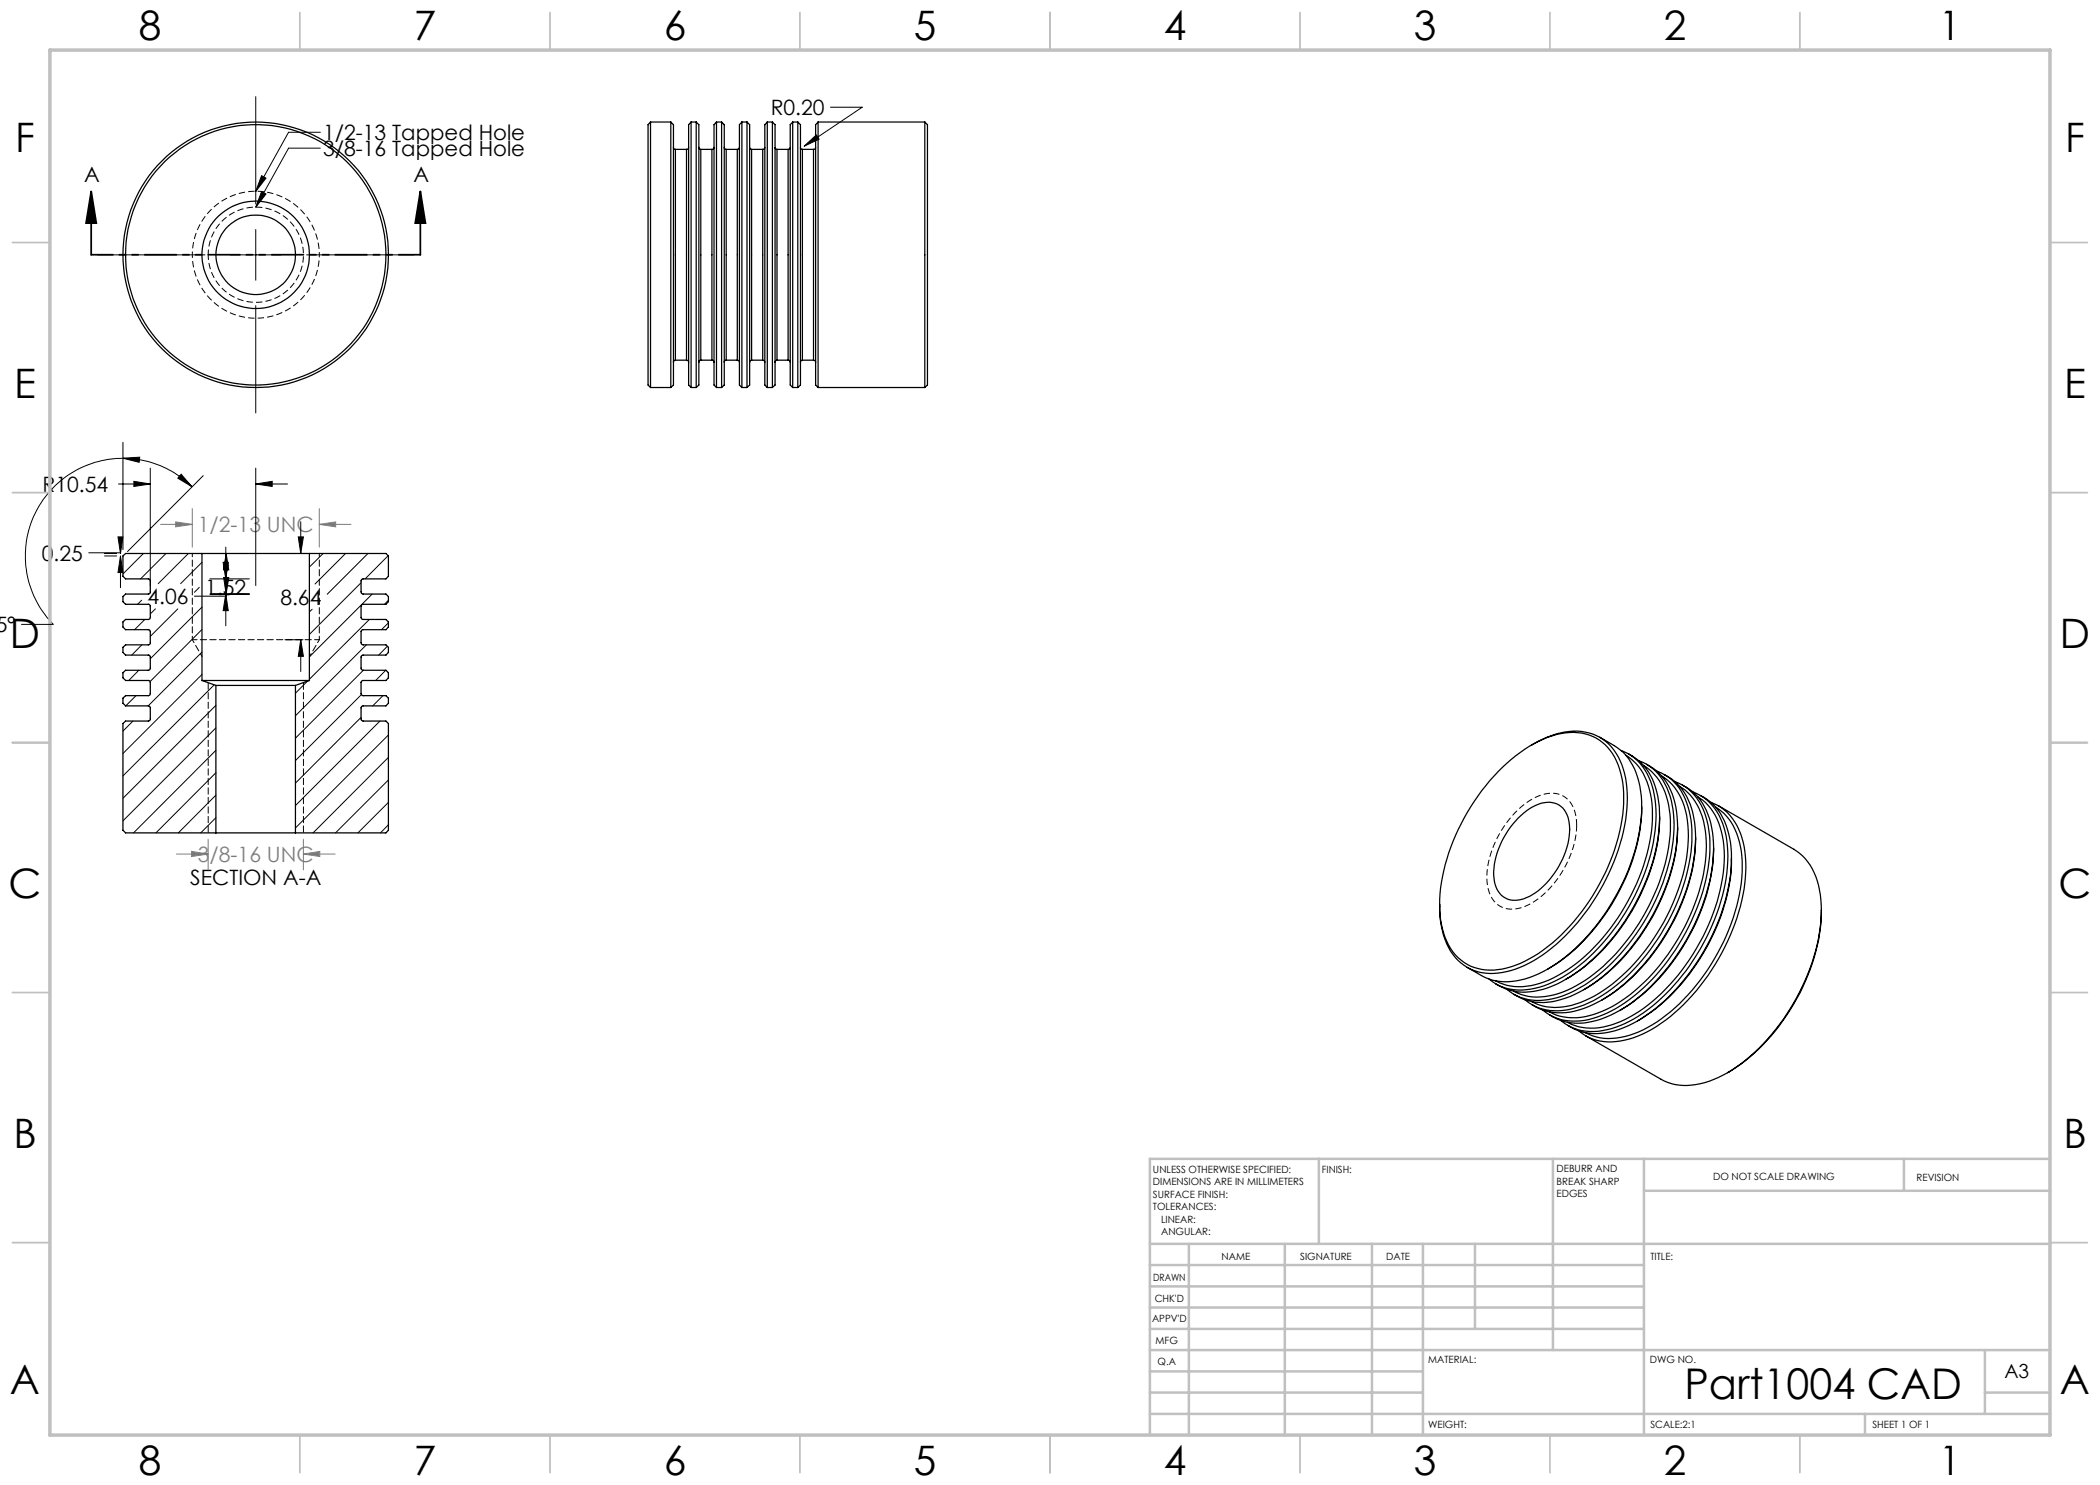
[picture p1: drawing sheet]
<svg xmlns="http://www.w3.org/2000/svg" width="420mm" height="297mm" viewBox="0 0 420 297" stroke-linecap="round" stroke-linejoin="round" font-family="sans-serif">
<path d="M18.2 38.3l1.1 6.3h-2.1zM18.2 38.3v12.7M84.1 38.3l1 6.3h-2.1zM84.1 38.3v12.7" fill="none" stroke="#000" stroke-width=".35"/>
<g fill="none" stroke="#000" stroke-width=".2">
<path d="M51.2 19.3v21.5M52.3 35.1l.9 .5-2 2.7zM52.3 38.3l.9 .5-2 2.6zM64.1 26.5h-6.4l-6.5 11.8M64.1 29.6h-6.4l-6.5 11.8M160.8 29.2l2.5-2.2 .5 .8zM166.1 21.4h6.3l-11.6 7.8M19.5 51h21.5M46.1 51h10.1M51.2 45.9v10.2M61.3 51h21.5M51.2 61.1v21.5"/>
<path d="M23.7 96.8h6.4M24.6 88.5v21.4M24.6 91.6l3.3-.2-.1 1.1zM24.6 91.6a19.6 19.6 0 0 1 13.8 5.8M24.6 91.6a19.5 19.5 0 0 0-18 12 19.5 19.5 0 0 0 4.1 21.3h-6.4M26.8 96.3l3.3 .5-3.3 .5zM30.1 93.6v23.5M36.2 94.9l2.2 2.5-2.8-1.8zM40.6 95.1l-15.1 15.2M51.2 93.6v23.5M51.2 96.8h6.3M51.2 96.8l3.2-.5v1z"/>
<path d="M17.7 110.6h6.4v.1M20.9 110.7h2.4M20.9 111.2h2.4M23.6 107.4h1l-.5 3.3zM24.1 111.2v6.3M24.1 111.2l.5 3.3h-1zM42 115.8h7.9M42 118.8h7.9M42.1 110.7h7.8M44.6 112.5h1l-.4 3.3zM44.7 115.5h1.1l-.6 3.3zM45.2 109.4v6.4"/>
<path d="M45.2 118.8v6.4M45.2 118.8l.4 3.3h-1zM45.2 110.7v8.5h-6.3M45.2 110.7l.6 3.3h-1.1zM57 110.7h3.6M59.7 107.4h1l-.6 3.3zM60.1 104.3v6.4M57 127.9h3.6M60.1 127.9v6.4M60.1 127.9l.6 3.4h-1z"/>
</g>
<path d="M32.1 104.9h6.4M35.1 104.4l3.4 .5-3.4 .5zM38.5 101.7v7.7M63.9 104.9l3.2-.5v1zM63.9 101.7v7.7M63.9 104.9h6.3M35.3 170.8h6.3M38.3 170.3l3.3 .5-3.3 .5zM41.6 167.8v6.2M60.7 170.8l3.3-.5v1zM60.7 167.8v6.2M60.7 170.8h6.3" fill="none" stroke="#808080" stroke-width=".2"/>
<path d="M63.9 50.9a12.7 12.7 0 0 1-18.8 11.2 12.7 12.7 0 0 1-.9-21.8 12.7 12.7 0 0 1 19.6 9.6l.1 1" fill="none" stroke="#000" stroke-width=".2" stroke-dasharray="1.3 .6" stroke-dashoffset=".7" stroke-linecap="butt"/>
<path d="M41.6 50.9a9.5 9.5 0 0 0 14.1 8.4 9.5 9.5 0 0 0 .7-16.3 9.5 9.5 0 0 0-14.7 7.1l-.1 .8" fill="none" stroke="#000" stroke-width=".2" stroke-dasharray="1.3 .6" stroke-dashoffset=".2" stroke-linecap="butt"/>
<path d="M315.3 165.1a19.5 19.5 0 0 1-9.8 16 5.3 5.3 0 0 1-6.8-1 9.8 9.8 0 0 1-.9-8.2 19.5 19.5 0 0 1 9.4-12.5 5.3 5.3 0 0 1 6.8 1l.6 1 .4 1 .3 2.7" fill="none" stroke="#000" stroke-width=".2" stroke-dasharray="1.3 .6" stroke-linecap="butt"/>
<path d="M84.1 50.9h-65.9" fill="none" stroke="#000" stroke-width=".35" stroke-dasharray="6.3 1.3 1.3 1.3 1.3 1.3" stroke-dashoffset="2"/>
<g fill="none" stroke="#c0c0c0" stroke-width=".35">
<path d="M60 2.5v7.5M110 2.5v7.5M160 2.5v7.5M210 2.5v7.5M260 2.5v7.5M310 2.5v7.5M360 2.5v7.5M2.5 48.5h7.5M410 48.5h7.5M2.5 98.5h7.5M410 98.5h7.5M2.5 148.5h7.5"/>
<path d="M410 148.5h7.5M2.5 198.5h7.5M410 198.5h7.5M2.5 248.5h7.5M410 248.5h7.5M60 287v7.5M110 287v7.5M160 287v7.5M210 287v7.5M260 287v7.5M310 287v7.5M360 287v7.5"/>
</g>
<g fill="none" stroke="#c0c0c0" stroke-width=".5">
<path d="M263.8 231.8v17M310.6 231.8v38.2M328.8 231.8v55.2M328.8 238.2h81.2M380.8 231.8v6.4M410 231.8h-180v55.2M230 248.8h180M230 257.3h98.8M230 253h98.8M237.8 248.8v38.2M257 248.8v38.2M274.4 248.8v38.2"/>
<path d="M284.6 248.8v38.2M295 248.8v17M230 265.8h98.8M230 261.5h98.8M230 278.5h54.6M230 274.3h54.6M230 270h180M397 278.5h13M397 270v12.8M230 282.8h180M373 282.8v4.2"/>
</g>
<path d="M10 10h400v277h-400z" fill="none" stroke="#c0c0c0" stroke-width=".7"/>
<path d="M38.5 127.9h25.4" fill="none" stroke="#000" stroke-width=".2" stroke-dasharray="1.3 .6" stroke-dashoffset=".3"/>
<path d="M38.5 110.7v17.2M63.9 110.7v17.2M38.5 127.9l1.9 3.4M63.9 127.9l-2 3.4" fill="none" stroke="#000" stroke-width=".2" stroke-dasharray="1.3 .6" stroke-dashoffset=".6"/>
<path d="M41.6 166.6v-30.1M60.7 166.6v-30.1" fill="none" stroke="#000" stroke-width=".2" stroke-dasharray="1.3 .6" stroke-dashoffset="-.1"/>
<g fill="#000">
<path d="M84.1 38.3l1 6.3h-2.1zM18.2 38.3l1.1 6.3h-2.1z"/>
<path d="M44.6 112.5h1l-.4 3.3zM45.2 118.8l.4 3.3h-1zM45.2 110.7l.6 3.3h-1.1zM44.7 115.5h1.1l-.6 3.3zM51.2 96.8l3.2-.5v1zM26.8 96.3l3.3 .5-3.3 .5zM24.1 111.2l.5 3.3h-1zM23.6 107.4h1l-.5 3.3zM24.6 91.6l3.2 .9 .1-1.1zM36.2 94.9l-.6 .7 2.8 1.8zM59.7 107.4h1l-.6 3.3zM60.1 127.9l.6 3.4h-1zM160.8 29.2l3-1.4-.5-.8z"/>
</g>
<path d="M63.9 104.9l3.2-.5v1zM35.1 104.4l3.4 .5-3.4 .5zM38.3 170.3l3.3 .5-3.3 .5zM60.7 170.8l3.3-.5v1z" fill="#808080"/>
<path d="M52.3 35.1l.9 .5-2 2.7zM52.3 38.3l.9 .5-2 2.6z" fill="#000"/>
<g fill="none" stroke="#000" stroke-width=".25">
<path d="M130.1 24.4v53.1M130.1 24.4l-.5 .5v52.1l.5 .5M130.1 24.4h4.1M134.2 24.4v53.1M134.2 24.4l.5 .5v52.1l-.5 .5M134.7 29.5l.1 .3 .3 .1M135.1 29.9v42.1M135.1 29.9h2.2M137.3 29.9v42.1M137.7 29.5l-.1 .3-.3 .1M138.2 24.4l-.5 .5v52.1l.5 .5M138.2 24.4v53.1"/>
<path d="M138.2 24.4h1M139.2 24.4v53.1M139.2 24.4l.6 .5v52.1l-.6 .5M139.8 29.5l.1 .3 .3 .1M140.2 29.9v42.1M140.2 29.9h2.2M142.4 29.9v42.1M142.8 29.5l-.1 .3-.3 .1M143.3 24.4v53.1M143.3 24.4l-.5 .5v52.1l.5 .5M143.3 24.4h1M144.3 24.4v53.1"/>
<path d="M144.3 24.4l.6 .5v52.1l-.6 .5M144.9 29.5l.1 .3 .2 .1M145.2 29.9v42.1M145.2 29.9h2.3M147.5 29.9v42.1M147.9 29.5l-.1 .3-.3 .1M148.4 24.4l-.5 .5v52.1l.5 .5M148.4 24.4v53.1M148.4 24.4h1M149.4 24.4v53.1M149.4 24.4l.5 .5v52.1l-.5 .5M149.9 29.5l.1 .3 .3 .1"/>
<path d="M150.3 29.9v42.1M150.3 29.9h2.2M152.5 29.9v42.1M153 29.5l-.1 .3-.4 .1M153.5 24.4l-.5 .5v52.1l.5 .5M153.5 24.4v53.1M153.5 24.4h1M154.5 24.4v53.1M154.5 24.4l.5 .5v52.1l-.5 .5M155 29.5l.1 .3 .3 .1M155.4 29.9v42.1M155.4 29.9h2.2"/>
<path d="M157.6 29.9v42.1M158 29.5l-.1 .3-.3 .1M158.5 24.4l-.5 .5v52.1l.5 .5M158.5 24.4v53.1M158.5 24.4h1.1M159.6 24.4v53.1M159.6 24.4l.5 .5v52.1l-.5 .5M160.1 29.5l.1 .3 .3 .1M160.5 29.9v42.1M160.5 29.9h2.2M162.7 29.9v42.1M163.1 29.5l-.1 .3-.3 .1"/>
<path d="M163.6 24.4v53.1M163.6 24.4l-.5 .5v52.1l.5 .5M163.6 24.4h21.4M185 24.4v53.1M185 24.4l.5 .5v52.1l-.5 .5M130.1 77.5h4.1M135.1 72l-.4 .3v.2M135.1 72h2.2M137.3 72l.3 .2 .1 .3M138.2 77.5h1M140.2 72l-.4 .3v.2M140.2 72h2.2"/>
<path d="M142.4 72l.2 .1 .2 .4M143.3 77.5h1M145.2 72l-.3 .3v.2M145.2 72h2.3M147.5 72l.3 .2 .1 .3M148.4 77.5h1M150.3 72l-.4 .3v.2M150.3 72h2.2M152.5 72l.4 .2 .1 .3M153.5 77.5h1M155.4 72l-.4 .3v.2M155.4 72h2.2"/>
<path d="M157.6 72l.3 .2 .1 .3M158.5 77.5h1.1M160.5 72l-.4 .3v.2M160.5 72h2.2M162.7 72l.3 .2 .1 .3M163.6 77.5h21.4M40.4 110.7h-15.3l-.5 .5v4l.5 .6h4.7l.3 .3-.1 2.6-.3 .1h-4.6l-.5 .5v1l.5 .6h4.7l.3 .3-.1 2.6-.3 .1h-4.6l-.5 .5v1l.5 .5h4.7l.3 .4-.1 2.6-.3 .1h-4.6l-.5 .5v1l.5 .5h4.7l.3 .3-.1 2.6-.3 .2h-4.6l-.5 .4v1.1l.5 .5h4.7l.3 .3-.1 2.6-.3 .1h-4.6l-.5 .5v1l.5 .6h4.7l.3 .3-.1 2.6-.3 .1h-4.6l-.5 .5v21.3l.5 .6h18.1M40.4 110.7h21.5M40.4 110.7v25.4M61.9 110.7h15.3l.5 .5v4l-.5 .6h-4.7l-.3 .4v2.2l.2 .3 .2 .1h4.6l.5 .5v1l-.5 .6h-4.7l-.3 .3v2.3l.2 .3 .2 .1h4.6l.5 .5v1l-.5 .5h-4.7l-.3 .4v2.2l.2 .4 .2 .1h4.6l.5 .5v1l-.5 .5h-4.7l-.3 .4v2.2l.2 .3 .2 .2h4.6l.5 .4v1.1l-.5 .5h-4.7l-.3 .4v2.2l.2 .3 .2 .1h4.6l.5 .5v1l-.5 .6h-4.7l-.3 .4v2.2l.2 .3 .2 .1h4.6l.5 .5v21.3l-.5 .6h-18.1M61.9 110.7v25.4M40.4 136.1h21.5"/>
<path d="M40.4 136.1l2.8 1M43.2 137.1h15.9M43.2 137.1v29.5M59.1 137.1v29.5M61.9 136.1l-2.8 1M299.6 154.3a24.2 24.2 0 0 1 13.5-7.7 9.5 9.5 0 0 1 10.8 7.2 25.5 25.5 0 0 1-.6 14.9 41.8 41.8 0 0 1-15.6 22 17.2 17.2 0 0 1-10.6 3.3 9.6 9.6 0 0 1-8.4-7.3 25.5 25.5 0 0 1 .7-14.9 43.5 43.5 0 0 1 10.2-17.5zM306.3 149a15.6 15.6 0 0 1 10.8-2.6 9.8 9.8 0 0 1 7.6 7.4 28.4 28.4 0 0 1-1.4 17.3 43.1 43.1 0 0 1-14.8 19.9 16.9 16.9 0 0 1-12.2 3.5 9.9 9.9 0 0 1-7.6-7.4l-.6-2.7-.2-3.5M320 147.5a21 21 0 0 1 4.7 3 15.8 15.8 0 0 1 3.6 11.8 42.5 42.5 0 0 1-16.9 30.3 17.6 17.6 0 0 1-11.5 3.7l-1.5-.3a18.1 18.1 0 0 1-5-2.5M324.2 150.1a10.3 10.3 0 0 1 6.5 7.9 30.1 30.1 0 0 1-2.2 17.6 42 42 0 0 1-15.1 19.3 16.4 16.4 0 0 1-11.4 2.9l-2.2-.7-2-1.3M325.2 151.1a11 11 0 0 1 4.9 7.9 31.6 31.6 0 0 1-3.4 18.9 39 39 0 0 1-14.2 16.7 15.2 15.2 0 0 1-11.2 2.5l-2.2-.9M325.7 150.8a11.7 11.7 0 0 1 6 9.5 33.9 33.9 0 0 1-4 19.3 37.8 37.8 0 0 1-16.4 17.2 12.9 12.9 0 0 1-10.7 .7l-1.4-.7M327.8 152.2a9.9 9.9 0 0 1 6.2 7 26.9 26.9 0 0 1-1 16.1 42.3 42.3 0 0 1-16 21.7 16.4 16.4 0 0 1-11.4 2.9l-.8-.2a7.9 7.9 0 0 1-3.4-1.8"/>
<path d="M328.8 153.1a11 11 0 0 1 4.9 7.9 31.1 31.1 0 0 1-2.8 17.9 41.1 41.1 0 0 1-13.9 17.2 16.5 16.5 0 0 1-11.3 3.2l-1.5-.4-1.5-.7M329.3 152.9a11.7 11.7 0 0 1 6 9.5 33.9 33.9 0 0 1-4 19.2 38.9 38.9 0 0 1-15.5 16.8 13.8 13.8 0 0 1-11 1.5l-2-1M331.4 154.2a10.4 10.4 0 0 1 6.4 7.9 27.9 27.9 0 0 1-1.2 15.3 43.2 43.2 0 0 1-14.2 20.4 18.3 18.3 0 0 1-12.4 4.3 9.2 9.2 0 0 1-5-2.1M332.4 155.2a12 12 0 0 1 5.2 9.8 34.2 34.2 0 0 1-4.2 18.2 38.3 38.3 0 0 1-14.6 16 14.1 14.1 0 0 1-11 1.8l-1.5-.7M332.9 154.9a11.6 11.6 0 0 1 6 9.5 35 35 0 0 1-4.6 20.5 38 38 0 0 1-14.9 15.6 13.5 13.5 0 0 1-11 1.5l-2-1.1M335 156.3a10.5 10.5 0 0 1 6.4 7.9 28.3 28.3 0 0 1-1.6 16.5 40.8 40.8 0 0 1-16.6 21 14.8 14.8 0 0 1-11.2 2.2l-2-.9-1.4-1M336 157.3a11.5 11.5 0 0 1 5.1 8.8 32.8 32.8 0 0 1-3.6 18 38.9 38.9 0 0 1-15.1 17.2 14.1 14.1 0 0 1-11 1.8l-1.5-.7M336.5 157a11.1 11.1 0 0 1 5.8 8.6 29.8 29.8 0 0 1-1.8 15.5 42.1 42.1 0 0 1-15.6 20.4 15.7 15.7 0 0 1-12.2 2.8l-1.4-.5-1.3-.8M338.6 158.4a10.5 10.5 0 0 1 6.4 7.9 30.1 30.1 0 0 1-2.1 17.6 42 42 0 0 1-15.2 19.3 15.7 15.7 0 0 1-12.1 2.7l-2.1-.8-1.3-1M339.5 159.3a11.7 11.7 0 0 1 5.2 8.9 34.1 34.1 0 0 1-4.1 19.2 38.5 38.5 0 0 1-14.6 16 13.8 13.8 0 0 1-11 1.7l-1.5-.6M340.1 159.1a11.1 11.1 0 0 1 5.8 8.5 31.9 31.9 0 0 1-2.8 17.9 40.8 40.8 0 0 1-15.6 18.7 15.3 15.3 0 0 1-11.2 2.2l-1.4-.6-1.4-.7M43.2 166.6h15.9"/>
<path d="M303.6 163.7a8.5 8.5 0 0 1 6.8-3.2 4.1 4.1 0 0 1 3.4 4.1 16.2 16.2 0 0 1-6.7 14 6 6 0 0 1-6 1 5 5 0 0 1-2.4-4.6 16.9 16.9 0 0 1 4.9-11.3zM328.3 161.3a39.7 39.7 0 0 1-10 25.1 32.8 32.8 0 0 1-8.7 7.4M331.9 163.4a39.3 39.3 0 0 1-7.6 22.1 34.6 34.6 0 0 1-11.1 10.4M335.5 165.4a39.3 39.3 0 0 1-8.4 23.2 34.7 34.7 0 0 1-10.3 9.3M339.1 167.5a39.5 39.5 0 0 1-8.4 23.1 34.7 34.7 0 0 1-10.3 9.4M342.2 160.5a10.3 10.3 0 0 1 6.4 7.9 30 30 0 0 1-2.1 17.6 41.9 41.9 0 0 1-15.2 19.3 15.7 15.7 0 0 1-12.1 2.7l-2.1-.9-1.3-.9M342.7 169.6a40.2 40.2 0 0 1-10 25.1 32.8 32.8 0 0 1-8.7 7.4M343.1 161.4a11.1 11.1 0 0 1 5 7.9 31.5 31.5 0 0 1-2.8 17.8 39.2 39.2 0 0 1-15.7 18.4 14.5 14.5 0 0 1-10.3 1.9l-2.2-.9M343.7 161.1l15.1 8.8a11.7 11.7 0 0 1 5.3 9.1l.2 3M346.3 171.7a38.6 38.6 0 0 1-7.7 22 34.6 34.6 0 0 1-11.1 10.4M364.3 182a40.6 40.6 0 0 1-9.2 23.9 29.7 29.7 0 0 1-14.2 10.6 11.2 11.2 0 0 1-8.7-.6l-15.1-8.8M364.3 182a39.5 39.5 0 0 1-8.5 23.2 35.2 35.2 0 0 1-10.3 9.3"/>
<circle cx="51.1" cy="51" r="26.6"/>
<circle cx="51.1" cy="51" r="10.7"/>
<circle cx="51.1" cy="51" r="7.9"/>
<circle cx="51.2" cy="51" r="26"/>
</g>
<g fill="none" stroke="#000" stroke-width=".2">
<path d="M28.7 110.7l-4.1 4.1M33.2 110.7l-5.1 5.1M37.7 110.7l-6.1 6M39.9 117.5l-1 1M40.4 112.5l-4.3 4.2M64.6 110.7l-2.7 2.7M69.1 110.7l-6.1 6.1M72.2 116.6l-10.3 10.3M73.6 110.7l-8.2 8.1M74.4 118.8l-12.5 12.6M77.6 111.1l-4.6 4.7M27.2 139.1l-2 2.1"/>
<path d="M27.8 134.1l-2 2M28.3 120l-.8 .9M28.4 129l-2 2M29 123.9l-2.1 2M31.1 121.8l-1 1M35.6 121.8l-5.5 5.5M40.4 121.4l-10.3 10.4M40.4 125.9l-10.4 10.4M40.4 130.4l-10.8 10.8M40.4 134.9l-15.8 15.8M42.8 137l-18.2 18.2M61.5 136.2l-2.4 2.4"/>
<path d="M62.4 121.8l-.5 .6M72.3 138.9l-13.2 13.2M72.7 134.1l-13.6 13.5M73.3 129l-14.2 14.2M73.9 123.9l-12 12M76.6 139.1l-2.1 2.1M77.2 134.1l-2.1 2M77.5 129.3l-1.8 1.7M77.7 120l-.8 .9M77.7 124.6l-1.4 1.3M26.6 144.2l-2 2M43.2 141.1l-18.6 18.6"/>
<path d="M43.2 145.6l-18.6 18.6M43.2 150.1l-16.5 16.5M43.2 154.5l-12 12.1M43.2 159l-7.5 7.6M72.2 143.5l-13.1 13.1M76 144.2l-16.9 16.9M77.7 147l-18.6 18.6M77.7 151.5l-15.1 15.1M77.7 156l-10.6 10.6M43.2 163.5l-3.1 3.1M77.7 160.5l-6.1 6.1M77.7 165l-1.6 1.6"/>
</g>
<text font-size="8.5" x="336.9" y="279.7">Part1004 CAD</text>
<g font-size="8.1">
<text x="27.8" y="8">8</text>
<text x="82.8" y="8">7</text>
<text x="132.8" y="8">6</text>
<text x="182.8" y="8">5</text>
<text x="232.8" y="8">4</text>
<text x="282.8" y="8">3</text>
<text x="332.8" y="8">2</text>
<text x="387.8" y="8">1</text>
<text x="3" y="30.4">F</text>
<text x="413" y="30.4">F</text>
<text x="2.8" y="79.6">E</text>
<text x="412.8" y="79.6">E</text>
<text x="2" y="129.6">D</text>
<text x="412" y="129.6">D</text>
<text x="1.7" y="179.6">C</text>
<text x="411.7" y="179.6">C</text>
<text x="2.7" y="229.6">B</text>
<text x="412.7" y="229.6">B</text>
<text x="2" y="278.9">A</text>
<text x="412" y="278.9">A</text>
<text x="27.8" y="295">8</text>
<text x="82.8" y="295">7</text>
<text x="132.8" y="295">6</text>
<text x="182.8" y="295">5</text>
<text x="232.8" y="295">4</text>
<text x="282.8" y="295">3</text>
<text x="332.8" y="295">2</text>
<text x="387.8" y="295">1</text>
</g>
<g font-size="4.2">
<text x="154.1" y="23">R0.20</text>
<text x="64.6" y="28">1/2-13 Tapped Hole</text>
<text x="64.6" y="31.2">3/8-16 Tapped Hole</text>
<text x="16.8" y="36.5">A</text>
<text x="82.7" y="36.5">A</text>
<text x="8.5" y="98.4">R10.54</text>
<text x="8.4" y="112.1">0.25</text>
<text x="41.1" y="118.9">1.52</text>
<text x="29.5" y="120.8">4.06</text>
<text x="56.1" y="120.9">8.64</text>
<text x="-.9" y="126.4">5°</text>
<text x="38.1" y="177">SECTION A-A</text>
</g>
<g font-size="4.2" fill="#808080">
<text x="39.6" y="106.5">1/2-13 UNC</text>
<text x="39.6" y="172.4">3/8-16 UNC</text>
</g>
<text font-size="3.9" x="400.9" y="275.5">A3</text>
<g font-size="2">
<text x="230.6" y="234.6">UNLESS OTHERWISE SPECIFIED:</text>
<text x="230.6" y="237.1">DIMENSIONS ARE IN MILLIMETERS</text>
<text x="230.6" y="239.6">SURFACE FINISH:</text>
<text x="264.4" y="234.6">FINISH:</text>
<text x="311.3" y="234.5">DEBURR AND</text>
<text x="311.3" y="237">BREAK SHARP</text>
<text x="311.3" y="239.5">EDGES</text>
<text x="342.6" y="236">DO NOT SCALE DRAWING</text>
<text x="383.3" y="236.2">REVISION</text>
<text x="230.6" y="242.1">TOLERANCES:</text>
<text x="232.2" y="244.6">LINEAR:</text>
<text x="232.2" y="247.1">ANGULAR:</text>
<text x="244.3" y="252">NAME</text>
<text x="260" y="251.9">SIGNATURE</text>
<text x="277.2" y="251.9">DATE</text>
<text x="330.1" y="251.9">TITLE:</text>
<text x="230.6" y="256.1">DRAWN</text>
<text x="230.9" y="260.3">CHK'D</text>
<text x="230.4" y="264.4">APPV'D</text>
<text x="231.1" y="268.8">MFG</text>
<text x="231.5" y="273">Q.A</text>
<text x="285.6" y="272.5">MATERIAL:</text>
<text x="330" y="272.5">DWG NO.</text>
<text x="285.6" y="285.5">WEIGHT:</text>
<text x="330.1" y="285.6">SCALE:2:1</text>
<text x="374.5" y="285.6">SHEET 1 OF 1</text>
</g>
</svg>
